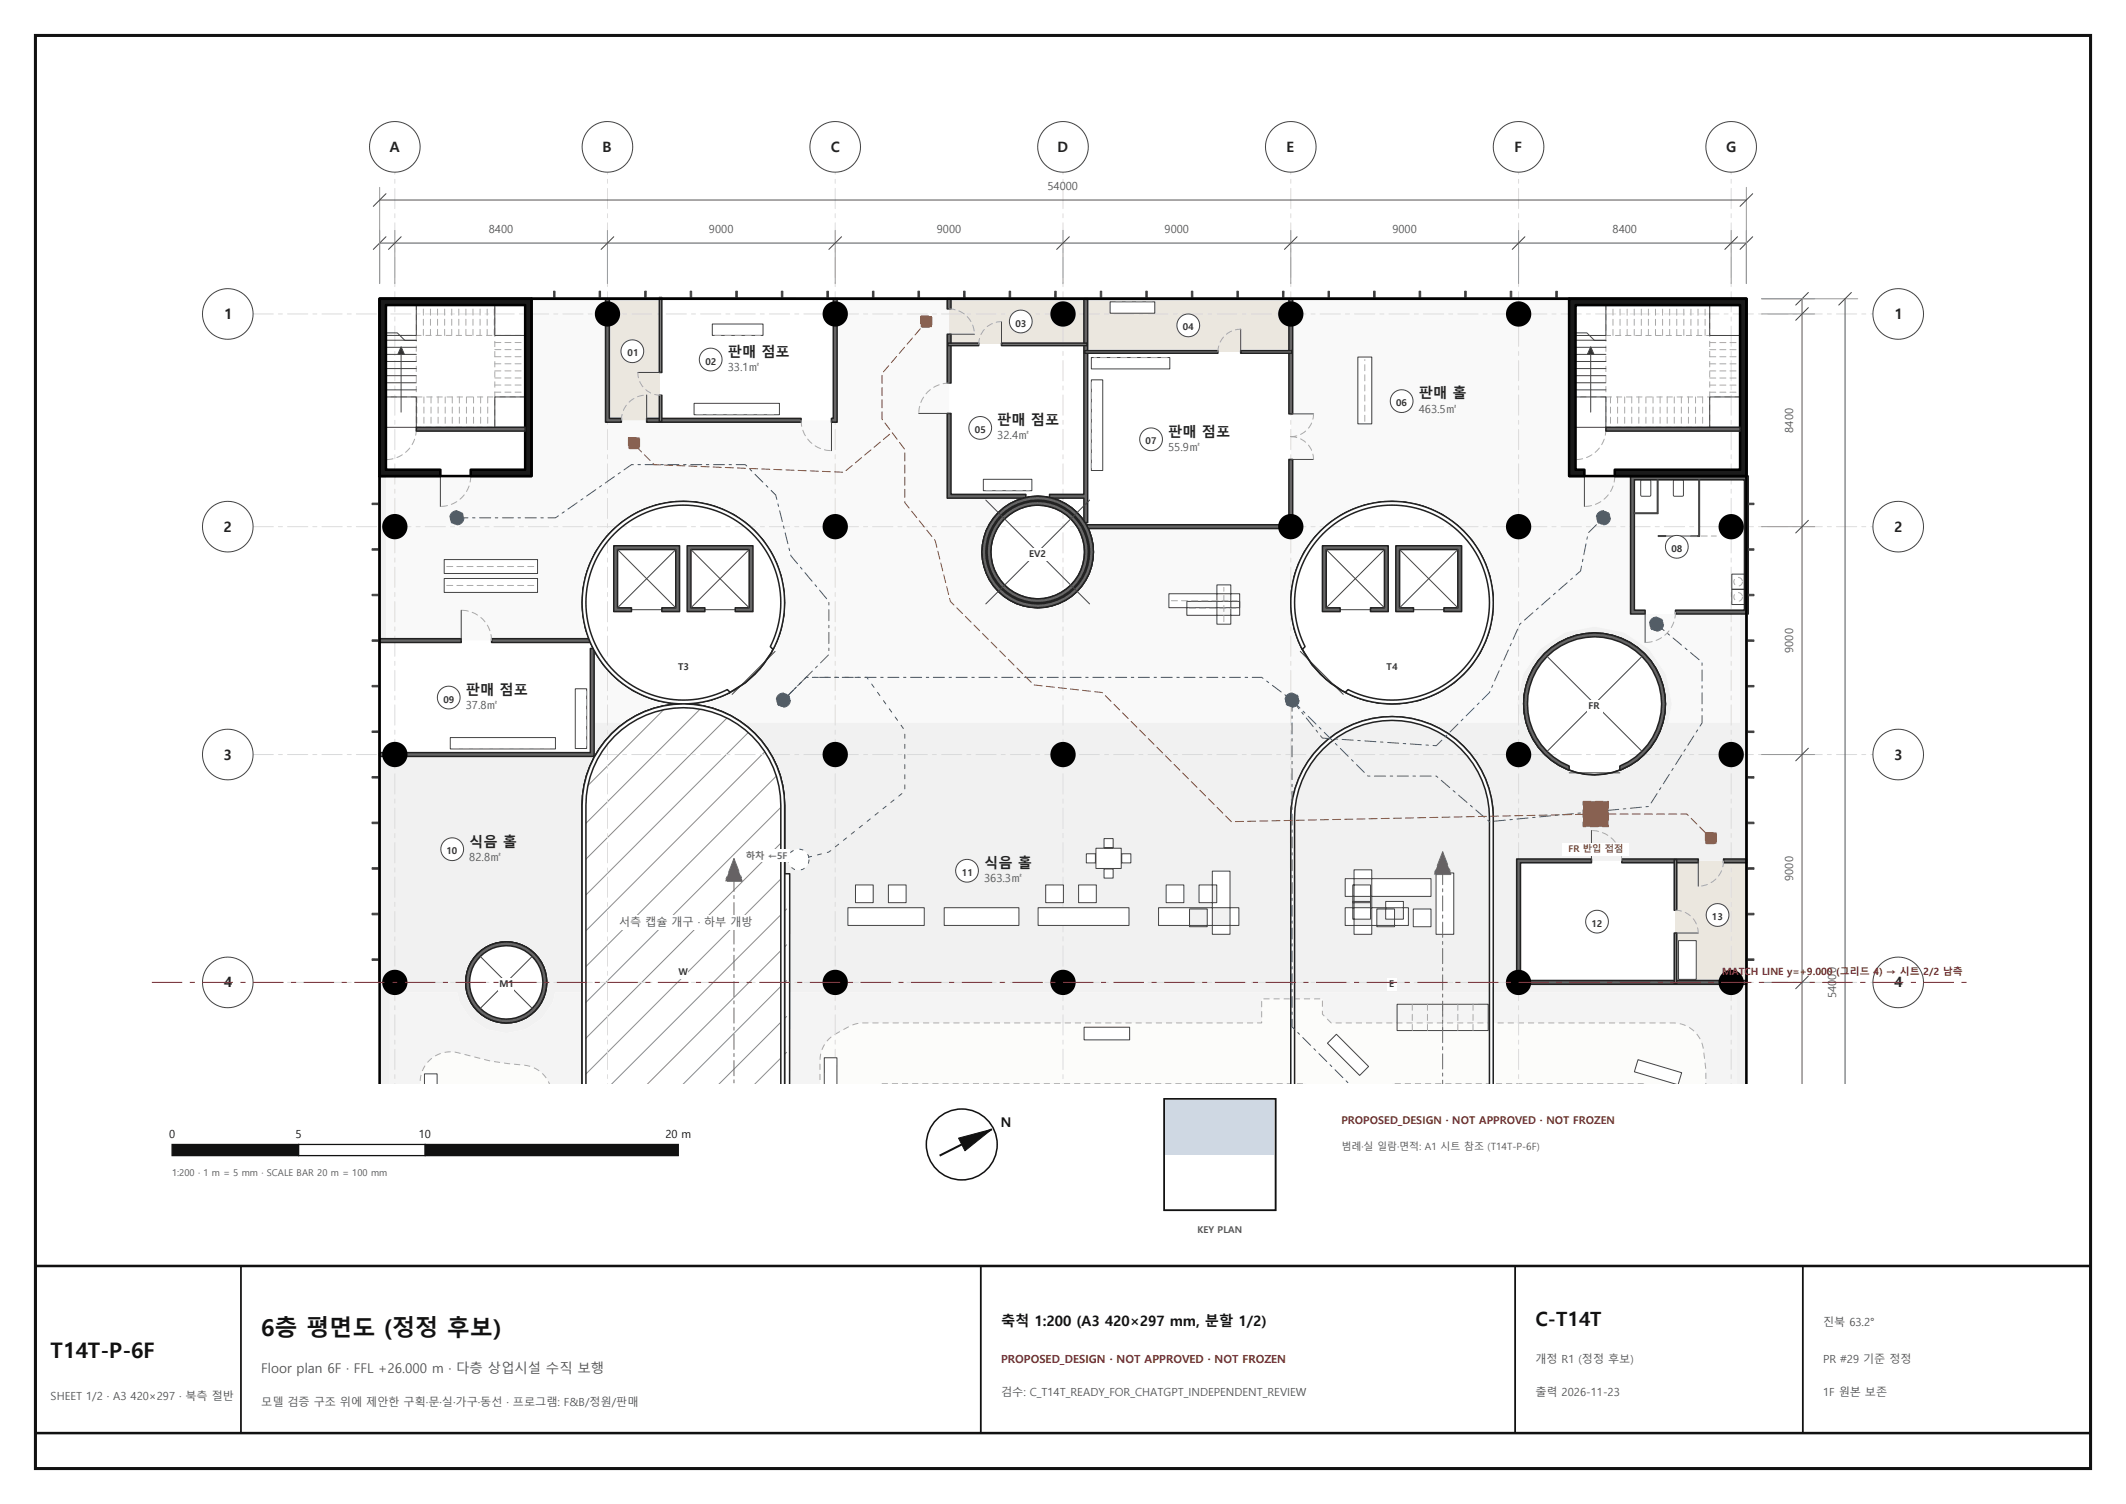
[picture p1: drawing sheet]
<svg xmlns="http://www.w3.org/2000/svg" width="420mm" height="297mm" viewBox="0 0 420 297" stroke-linecap="round" stroke-linejoin="round" font-family="sans-serif">
<path d="M7 7h406v283h-406z" fill="none" stroke="#111" stroke-width=".6"/>
<path d="M120 59h10.5v24h-10.5z" fill-rule="evenodd" fill="#ebe7df"/>
<path d="M130.5 59h34.5v24h-34.5z" fill-rule="evenodd" fill="#fff"/>
<g fill="#ebe7df">
<path d="M187.5 59h27v9h-27z" fill-rule="evenodd"/>
<path d="M214.5 59h40.5v10.5h-40.5z" fill-rule="evenodd"/>
</g>
<path d="M187.5 68h27v30h-27z" fill-rule="evenodd" fill="#fff"/>
<path d="M105 59h15v23.9l.1 .1h44.8l.1-24h22.5v38.9l.2 .1 16.3 .1a10.7 10.7 0 0 0-4.5 1.4l-1.2 .8a11 11 0 0 0-4.3 8.7l.2 2.1a10.8 10.8 0 0 0 4.1 6.6l2.5 1.5 2.8 .7 1.4 .1a11 11 0 0 0 5.5-1.5l2.3-1.7 1.7-2.3 .7-1.3 .4-1.3 .4-2.9a10.5 10.5 0 0 0-1.3-5.1l40.3 .1v-45h55v34.9l12.3 .1-.2 .4v26.5l.1 .3 21.6 .1v21.5h-14.3l.8-3.8-1.2-5.7-3.2-5-5.1-3.4-5.8-1.1-5.9 1.2-5 3.3-3.2 5-1.1 5.6 .7 3.8-153.9 .1a18.9 18.9 0 0 0-5.8-2.9l-3.8-.8a19.6 19.6 0 0 0-13.6 3.7h-6.4v-15.2l-.3-.7a8.1 8.1 0 0 0 1.5 2.8 9.7 9.7 0 0 0 2.4 3 10.3 10.3 0 0 0 3 2.6 9.8 9.8 0 0 0 3.4 1.9 10.5 10.5 0 0 0 3.7 1.2l1.9 .5a22.5 22.5 0 0 0 11.4-2 20.7 20.7 0 0 0 10.8-15.5 19.6 19.6 0 0 0-.5-7.8l-1.5-3.6a20.1 20.1 0 0 0-4.8-6.2l-3.2-2.2a19.6 19.6 0 0 0-7.4-2.4l-3.9-.1a22.3 22.3 0 0 0-10.8 4.2l-2.9 2.7-2.2 3.2-1.6 3.6a19.6 19.6 0 0 0-.9 7.7l.6 3.9 .9 2.2-40.3-.1v-32.5l28.7-.1zM259.8 106a20.5 20.5 0 0 0-3.8 6.8 20.8 20.8 0 0 0 3.3 18.6l2.7 2.8a19.4 19.4 0 0 0 6.8 3.8l3.8 .9 3.9 .1 3.9-.7a22.3 22.3 0 0 0 9.8-6.3 19.9 19.9 0 0 0 2.6-22 22 22 0 0 0-8-8.4 20 20 0 0 0-15.2-1.8 19.2 19.2 0 0 0-6.9 3.5z" fill-rule="evenodd" fill="#f9f9f9"/>
<g fill="#fff">
<path d="M214.5 69.5h40.5v34.5h-40.5z" fill-rule="evenodd"/>
<path d="M75 126.5h41.6l.4 1.1v21.4h-42z" fill-rule="evenodd"/>
</g>
<g fill="#f1f1f1">
<path d="M75 94h1.3v32.5h-1.2l-.1 .2v22.3h41.9l.1-.1v-6.1h6.3l.5-.3a19.6 19.6 0 0 0-5.4 5.4l-1 1.7a20.6 20.6 0 0 0-2.4 9.4v55v-17.9l-.2-.1h-5.1l-.5 2-2.3 3.2-3.1 2-3.8 .8-3.7-.7-3.2-2.1-2.2-3-.6-2.2h-13.2l-.1 18h-2zM92 194a8 8 0 0 0 16 0 8 8 0 0 0-16 0z" fill-rule="evenodd"/>
<path d="M146.6 142.8l153.7-.1 .1-.1-.6-3.7 1.1-5.6 3.2-5 4.9-3.3 6-1.3 5.8 1.2 5.1 3.4 3.2 5 1.2 5.7-.7 3.7 14 .1 .2-.2v-21.3h1.2v92.7h-2v-17.9l-.1-.1h-186.9v-23.3l-.1-.2h-.9v-13.5a19.9 19.9 0 0 0-7.3-15.5zM300 170.1l.1 23.9 44.9-.1-.1-23.9zM301 139a14 14 0 0 0 28 0 14 14 0 0 0-28 0z" fill-rule="evenodd"/>
</g>
<path d="M300 170h31v24h-31z" fill-rule="evenodd" fill="#fff"/>
<path d="M331 170h14v24h-14z" fill-rule="evenodd" fill="#ebe7df"/>
<path d="M77 196h13.4l.3 1.6 .2 .6 2.2 3 3.1 2 3.8 .8 3.9-.8 3-2 2.3-3.2 .4-2h5.4v18h41v-18h187v18h-268h30h-28zM252.6 214h44.8zM233 214h14zM194 214h22zM194 214h22zM112.6 214h44.8z" fill-rule="evenodd" fill="#f4f4f4"/>
<path d="M106.5 214h166.2h-118.5h8.2h-2.7h2.3v-5.2a6 6 0 0 1 3.1-4.6 12.4 12.4 0 0 1 4.3-2.1l1.2-.1h78.6v-4.8l12 .1v3l1.8 1.7h67.6a6 6 0 0 1 5.9 5.3 30.9 30.9 0 0 1 .5 6.7zM188.1 214h64.9zM275 214h50zM246.6 214h60.4zM214 214h83zM164.6 214h14zM84.7 209.5a6 6 0 0 1 5.8-1.6l2.8 .7a58.2 58.2 0 0 0 10.9 1.8 6 6 0 0 1 4.3 3.6h8.1h-33.6a6.1 6.1 0 0 1 1.7-4.5zM95 214h8zM95 214h1.4z" fill-rule="evenodd" fill="#fcfcfa" stroke="#aaa" stroke-width=".2" stroke-dasharray="1.2 .8" stroke-linecap="butt"/>
<g fill="none" stroke="#222" stroke-width=".3">
<path d="M119.8 106l2.9-2.7a20 20 0 0 1 30.1 6.7 22.1 22.1 0 0 1 2 11.4 22.3 22.3 0 0 1-4.6 10.6l-2.9 2.8a20.1 20.1 0 0 1-10.8 4.1 20.8 20.8 0 0 1-17.3-7.6l-2-3.3a20 20 0 0 1 .4-18.8zM259.8 106a22.3 22.3 0 0 1 9.8-6.3 20.8 20.8 0 0 1 18.5 4.1 20.8 20.8 0 0 1 6.8 17.6 22.4 22.4 0 0 1-4.7 10.6 20.7 20.7 0 0 1-17.6 6.9 20.1 20.1 0 0 1-10.6-4.7 20.7 20.7 0 0 1-6.8-17.6 22.4 22.4 0 0 1 4.6-10.6zM115 214v-55a20 20 0 0 1 20-20 20 20 0 0 1 20 20v13.5h1v41.5"/>
<circle cx="205" cy="109" r="11"/>
<circle cx="315" cy="139" r="14"/>
<circle cx="100" cy="194" r="8"/>
</g>
<g fill="none" stroke="#8c8c8c" stroke-width=".2">
<path d="M131.3 140l-15.3 15.3M138.4 139.9l-22.8 22.8M143.7 141.7l-28.1 28.1M147.9 144.6l-32.3 32.3M151.2 148.4l-35.6 35.6M153.5 153.1l-37.9 37.9M154.4 159.3l-38.8 38.8M154.4 166.4l-38.8 38.8M154.7 173.1l-39.1 39.1M155.4 179.5l-34.5 34.5M155.4 193.6l-20.4 20.4M155.4 186.6l-27.5 27.4"/>
<path d="M155.4 207.8l-6.3 6.2M155.4 200.7l-13.3 13.3"/>
</g>
<path d="M50 62h320M50 104h320M50 149h320M50 194h320M78 214v-180M120 214v-180M165 214v-180M210 214v-180M255 214v-180M300 214v-180M342 214v-180" fill="none" stroke="#dcdcdc" stroke-width=".2" stroke-dasharray="4 1 .8 1"/>
<path d="M140.7 64h10v2.2h-10zM137.1 79.7h16.9v2.2h-16.9z" fill-rule="evenodd" fill="#fff" stroke="#444" stroke-width=".2"/>
<path d="M141.2 66.2h9M137.6 81.9h15.9" fill="none" stroke="#aaa" stroke-width=".2" stroke-dasharray="1.2 .8"/>
<path d="M219.3 59.6h8.8v2.3h-8.8z" fill-rule="evenodd" fill="#fff" stroke="#444" stroke-width=".2"/>
<path d="M227.6 59.6h-7.8" fill="none" stroke="#aaa" stroke-width=".2" stroke-dasharray="1.2 .8"/>
<path d="M194.3 94.7h9.5v2.2h-9.5z" fill-rule="evenodd" fill="#fff" stroke="#444" stroke-width=".2"/>
<path d="M194.8 96.9h8.5" fill="none" stroke="#aaa" stroke-width=".2" stroke-dasharray="1.2 .8"/>
<path d="M234.5 118.8v2.7h10.4v-2.7zM230.9 117.3v2.7h14v-2.7zM240.4 115.5v7.8h2.8v-7.8zM87.8 110.5v2.7h18.4v-2.7zM87.8 114.2v2.8h18.4v-2.8zM268.3 70.5v13.2h2.7v-13.2z" fill-rule="evenodd" fill="#fff" stroke="#444" stroke-width=".2"/>
<path d="M269.6 83.2v-12.2M88.3 111.9h17.4M88.3 115.6h17.4M231.4 118.6h13M235 120.1h9.4M241.8 122.8v-6.8" fill="none" stroke="#aaa" stroke-width=".2" stroke-dasharray="1.2 .8"/>
<path d="M215.6 75h2.2v17.9h-2.2zM215.6 70.6h15.5v2.3h-15.5z" fill-rule="evenodd" fill="#fff" stroke="#444" stroke-width=".2"/>
<path d="M215.6 75.5v16.9M230.6 70.6h-14.5" fill="none" stroke="#aaa" stroke-width=".2" stroke-dasharray="1.2 .8"/>
<path d="M89 145.7h20.7v2.2h-20.7zM113.6 136h2.3v11.8h-2.3z" fill-rule="evenodd" fill="#fff" stroke="#444" stroke-width=".2"/>
<path d="M89.5 147.9h19.7M115.9 147.3v-10.8" fill="none" stroke="#aaa" stroke-width=".2" stroke-dasharray="1.2 .8"/>
<g fill="#fff" stroke="#444" stroke-width=".2">
<path d="M167.5 179.2v3.5h15.1v-3.5zM169 174.8v3.5h3.5v-3.5zM175.5 174.8v3.5h3.5v-3.5zM186.5 179.2v3.5h14.8v-3.5zM205.1 179.2v3.5h17.9v-3.5zM206.6 174.8v3.5h3.5v-3.5zM213.1 174.8v3.5h3.5v-3.5zM228.9 179.2v3.5h15.8v-3.5zM230.4 174.8v3.5h3.5v-3.5zM236.9 174.8v3.5h3.5v-3.5zM239.5 172v12.5h3.5v-12.5zM235 179.5v3.5h3.5v-3.5zM216.5 167.5v4h5v-4zM214.6 168.6v1.8h1.8v-1.8zM221.6 168.6v1.8h1.8v-1.8zM218.1 171.6v1.8h1.8v-1.8zM218.1 165.6v1.8h1.8v-1.8zM265.7 179.3v3.5h12.5v-3.5zM267.2 174.8v3.5h3.5v-3.5zM265.7 173.5v3.5h17v-3.5zM267.2 178v3.5h3.5v-3.5zM273.7 178v3.5h3.5v-3.5zM267.5 171.8v12.7h3.5v-12.7zM272 179.5v3.5h3.5v-3.5zM283.7 172.4v12.1h3.5v-12.1zM279.2 179.5v3.5h3.5v-3.5z" fill-rule="evenodd"/>
<path d="M331.6 185.7h3.5v7.7h-3.5z" fill-rule="evenodd"/>
<path d="M264 204.2l6.4 6.4-1.8 1.8-6.4-6.4z" fill-rule="evenodd"/>
</g>
<path d="M162.8 208.9h2.5v5.1h-2.5z" fill-rule="evenodd" fill="#fff"/>
<path d="M162.8 214v-5.1h2.5v5.1" fill="none" stroke="#444" stroke-width=".2"/>
<path d="M214.2 202.8h9v2.5h-9z" fill-rule="evenodd" fill="#fff" stroke="#444" stroke-width=".2"/>
<path d="M323.6 209.3l8.6 2.5-.7 2.2-8.6-2.3z" fill-rule="evenodd" fill="#fff"/>
<path d="M330.9 214l-8-2.3 .7-2.4 8.6 2.5-.6 2.2" fill="none" stroke="#444" stroke-width=".2"/>
<path d="M83.9 212.1h2.5v1.9h-2.5z" fill-rule="evenodd" fill="#fff"/>
<g fill="none" stroke="#444" stroke-width=".2">
<path d="M76.2 78.4h6v6h-6zM76.2 60.2h6v6h-6zM76.2 65.7h2.3l1.5 1.5h2.2M76.2 77h6M76.2 75.6h6M76.2 74.2h6M76.2 72.8h6M76.2 71.4h6M76.2 70h6M76.2 68.6h6M76.2 67.2h6M79.2 70v11.4"/>
<path d="M97.7 60.2h6v6h-6zM97.7 78.4h6v6h-6zM324.2 94.8l1.7-.1 .2 .2v2.8l-.1 .3h-1.6l-.2-.1zM330.6 94.8l1.7-.1 .2 .2 .1 2.9-.2 .2h-1.6l-.2-.1zM342.1 116.4h2.5v3h-2.5zM342.1 113.4h2.5v3h-2.5zM276 198.3h18v5.2h-18zM83.9 214v-1.9h2.5v1.9"/>
</g>
<g fill="none" stroke="#aaa" stroke-width=".2" stroke-dasharray="1.2 .8" stroke-linecap="butt">
<path d="M76.2 66.2h6v12.2h-6zM82.2 60.2h15.5v6h-15.5zM82.2 78.4h15.5v6h-15.5zM97.7 66.2h6v12.2h-6z"/>
<circle cx="343.4" cy="117.9" r=".85"/>
<circle cx="343.4" cy="114.9" r=".85"/>
</g>
<g fill="none" stroke="#aaa" stroke-width=".2" stroke-dasharray="1.2 .8">
<path d="M82.4 78.4v6M83.6 66.2v-6M83.8 78.4v6M85 66.2v-6M85.2 78.4v6M86.4 66.2v-6M86.6 78.4v6M87.8 66.2v-6M88 78.4v6M89.2 66.2v-6M89.4 78.4v6M90.6 66.2v-6"/>
<path d="M90.7 78.4v6M92 66.2v-6M92.1 78.4v6M93.4 66.2v-6M93.5 78.4v6M94.8 66.2v-6M94.9 78.4v6M96.2 66.2v-6M96.3 78.4v6M97.6 66.2v-6M97.7 67.6h6M97.7 69h6"/>
<path d="M97.7 70.4h6M97.7 71.8h6M97.7 73.2h6M97.7 74.6h6M97.7 76h6M97.7 77.4h6M279 203.5v-5.2M282 203.5v-5.2M285 203.5v-5.2M288 203.5v-5.2M291 203.5v-5.2"/>
</g>
<path d="M79.2 68.5l.7 1.5h-1.3z" fill="#333" stroke="#444" stroke-width=".2"/>
<path d="M311.3 66.3h6v12.1h-6zM317.3 60.3h20.5v6h-20.5zM317.3 78.4h20.5v6h-20.5zM337.8 66.3h6v12.1h-6z" fill="none" stroke="#aaa" stroke-width=".2" stroke-dasharray="1.2 .8" stroke-linecap="butt"/>
<g fill="none" stroke="#444" stroke-width=".2">
<path d="M311.3 78.4h6v6h-6zM311.3 60.3h6v6h-6zM311.3 65.7h2.2l1.5 1.5h2.3M311.3 77h6M311.3 75.6h6M311.3 74.2h6M311.3 72.8h6M311.3 71.4h6M311.3 70h6M311.3 68.6h6M311.3 67.2h6M314.3 70v11.4"/>
<path d="M337.8 60.3h6v6h-6zM337.8 78.4h6v6h-6z"/>
</g>
<g fill="none" stroke="#aaa" stroke-width=".2" stroke-dasharray="1.2 .8">
<path d="M318.2 78.4v6M318.7 66.3v-6M319.6 78.4v6M320 66.3v-6M321 78.4v6M321.4 66.3v-6M322.4 78.4v6M322.8 66.3v-6M323.8 78.4v6M324.2 66.3v-6M325.2 78.4v6M325.6 66.3v-6"/>
<path d="M326.6 78.4v6M327 66.3v-6M328 78.4v6M328.4 66.3v-6M329.4 78.4v6M329.9 66.3v-6M330.8 78.4v6M331.3 66.3v-6M332.2 78.4v6M332.7 66.3v-6M333.6 78.4v6M334.1 66.3v-6"/>
<path d="M335 78.4v6M335.5 66.3v-6M336.4 78.4v6M336.9 66.3v-6M337.8 67.7h6M337.8 69h6M337.8 70.4h6M337.8 71.8h6M337.8 73.2h6M337.8 74.6h6M337.8 76h6M337.8 77.4h6"/>
</g>
<path d="M314.3 68.5l.6 1.5h-1.3z" fill="#333" stroke="#444" stroke-width=".2"/>
<path d="M299.6 169.6h14.8v.8h-14v23.2h44.6v.8h-45.4zM320.4 169.6h15.1v.8h-15.1zM340.5 169.6h4.5v.8h-4.5zM214.8 103.6h39.8v-12.9h.8v13.7h-40.6zM254.6 59h.8v22.7h-.8zM214.1 59h.8v44.2h-.8v-4.8h-6.8v-.8h6.8zM187.1 81.6h.8v16h14.8v.8h-15.6zM187.1 66h.8v9.6h-.8zM187.1 59h.8v2h-.8zM119.6 59h.8v23.6h2.4v.8h-3.2zM127.7 82.6h30.6v.8h-30.6zM164.6 59h.8v24.4h-1.1v-.8h.3zM75 148.6h41.6v-20.5h.8v21.3h-42.4zM97.1 126.1h19.5v.8h-19.5zM75 126.1h16.1v.8h-16.1z" fill-rule="evenodd" fill="#666" stroke="#222" stroke-width=".3"/>
<path d="M330.7 184.3h.6v9.9h-.6zM330.7 169.7h.6v10h-.6zM214.3 69.3h26.3v.5h-26.3zM245.1 69.3h10.1v.5h-10.1zM197.9 67.8h16.8v.5h-16.8zM187.3 67.8h6v.5h-6zM130.2 58.8h.5v14.8h-.5zM130.2 78.1h.5v5.1h-.5z" fill-rule="evenodd" fill="#808080" stroke="#222" stroke-width=".3"/>
<path d="M322.1 94h23.3v27.2h-14.4v-.7h13.6v-25.8h-21.7v25.8h2.1v.7h-2.9z" fill-rule="evenodd" fill="#666" stroke="#222" stroke-width=".3"/>
<g fill="#888" stroke="#444" stroke-width=".2">
<path d="M327.4 94.7h.2v6.7h-.2z" fill-rule="evenodd"/>
<path d="M322.9 101.3h4.5v.1h-4.5z" fill-rule="evenodd"/>
<path d="M335.6 94.7h.2v11.3h-.2z" fill-rule="evenodd"/>
<path d="M327.6 105.8h1.5v.2h-1.5z" fill-rule="evenodd"/>
<path d="M334.1 105.8h1.5v.2h-1.5z" fill-rule="evenodd"/>
</g>
<g fill="none" stroke="#444" stroke-width=".2">
<path d="M105 58.8h205v.2h-143.5h-61.5zM126 73.6h4.5M127.7 78v5M187.5 66h5M197.9 63.5v4.5M245.1 65v4.5M74.8 94h.2v100h-.2zM76.2 84.8v6M87 94v6M164.3 83v6M181.5 81.6h6M255 81.7h4.5"/>
<path d="M255 90.7h4.5M311.3 84.8v6M313 94v6M345 94h.2v100h-.2zM329.1 105.8h5M91.1 120.5v6M124.7 120.4h6M139.2 120.4h6M153.1 128.6l-8.5 8.5M256.9 128.6l8.5 8.5M264.8 120.4h5.9M279.2 120.4h6"/>
<path d="M325 120.9v6M310 152.6h10M314.4 164v6M335.5 170v5M331 184.3h4.5"/>
</g>
<g fill="none" stroke="#aaa" stroke-width=".2" stroke-dasharray="1.2 .8">
<path d="M130.5 78.1a4.5 4.5 0 0 1-4.5-4.5M187.5 75.6a6 6 0 0 0-6 6M187.5 61a5 5 0 0 1 5 5M193.3 68a4.5 4.5 0 0 1 4.6-4.5M240.6 69.5a4.5 4.5 0 0 1 4.5-4.5M82.2 84.8a6 6 0 0 1-6 6M93 94a6 6 0 0 1-6 6M122.8 83a5 5 0 0 1 4.9-5M158.3 83a6 6 0 0 0 6 6M255 86.2a4.5 4.5 0 0 0 4.5-4.5M255 86.2a4.5 4.5 0 0 1 4.5 4.5M317.3 84.8a6 6 0 0 1-6 6"/>
<path d="M319 94a6 6 0 0 1-6 6M334.1 105.8h5M97.1 126.5a6 6 0 0 0-6-6M331 120.9a6 6 0 0 1-6 6M320.4 170a6 6 0 0 0-6-6M331 179.7a4.5 4.5 0 0 1 4.5 4.6M340.5 170a5 5 0 0 1-5 5"/>
</g>
<path d="M73.5 189.3l1.3 .1v.2l-1.3 .1zM73.5 180.3h1.3v.3l-1.3 .1zM73.5 171.3h1.3v.4h-1.3zM73.5 162.3h1.3v.4h-1.3zM73.5 153.3h1.3v.4l-1.3-.1zM73.5 144.3h1.3v.4l-1.3-.1zM73.5 135.3h1.3v.3h-1.3zM73.5 126.3l1.3 .1v.2h-1.3zM73.5 117.4h1.3v.2h-1.3zM73.5 108.4h1.3v.2h-1.3zM73.5 99.4h1.3v.2l-1.3 .1zM109.4 57.5h.3l-.1 1.3h-.2zM136.4 57.5h.2v1.3h-.2zM118.4 57.5h.2v1.3h-.2zM127.4 57.5h.3l-.1 1.3h-.2zM154.4 57.5h.3v1.3h-.3zM244.4 57.5h.2l.1 1.3h-.3zM253.4 57.5h.3l-.1 1.3h-.2zM262.4 57.5h.3l-.1 1.3h-.2zM199.4 57.5h.3v1.3h-.4zM235.4 57.5h.2l.1 1.3h-.3zM190.4 57.5h.3v1.3h-.4zM145.4 57.5h.3v1.3h-.3zM163.4 57.5h.3v1.3h-.4zM181.3 57.5h.4v1.3h-.4zM226.4 57.5h.2l.1 1.3h-.3zM208.4 57.5h.3v1.3h-.3zM271.3 57.5h.4v1.3h-.3zM217.4 57.5h.2l.1 1.3h-.3zM172.4 57.5h.3v1.3h-.4zM345.2 189.4l1.3-.1v.4h-1.3zM345.2 180.4l1.3-.1v.4h-1.3zM345.2 171.4l1.3-.1v.4h-1.3zM345.2 162.4h1.3v.3h-1.3zM345.2 153.4h1.3v.3l-1.3-.1zM345.2 144.4h1.3v.3h-1.3zM345.2 135.4h1.3v.2l-1.3 .1zM345.2 126.4h1.3v.2l-1.3 .1zM345.2 117.4h1.3v.2l-1.3 .1zM345.2 108.4h1.3v.3h-1.3zM345.2 99.4h1.3v.3h-1.3zM298.3 57.5h.4v1.3h-.3zM289.3 57.5h.4v1.3h-.3zM307.3 57.5h.4v1.3h-.4zM280.3 57.5h.4v1.3h-.3z" fill-rule="evenodd" fill="#333" stroke="#444" stroke-width=".2"/>
<g fill="none" stroke="#222" stroke-width=".3">
<path d="M115 214v-55a20 20 0 0 1 20-20 20 20 0 0 1 20 20v55M255 214v-52.5a20 20 0 0 1 21-20 20 20 0 0 1 19 21.9v50.6"/>
<circle cx="135" cy="119" r="20"/>
<circle cx="205" cy="109" r="9.3"/>
<circle cx="205" cy="109" r="11"/>
<circle cx="275" cy="119" r="20"/>
<circle cx="315" cy="139" r="14"/>
<circle cx="100" cy="194" r="8"/>
</g>
<path d="M305.1 129.1a14 14 0 0 1 21.6 2.3 14 14 0 0 1-6.7 20.7v-.8a13.2 13.2 0 0 0 5.5-20.4 13.2 13.2 0 0 0-21 0 13.2 13.2 0 0 0 5.5 20.4v.8a14 14 0 0 1-4.9-23z" fill-rule="evenodd" fill="#666" stroke="#222" stroke-width=".3"/>
<path d="M305.6 129.6l18.8 18.8M324.4 129.6l-18.8 18.8" fill="none" stroke="#444" stroke-width=".2"/>
<path d="M92 194a8 8 0 0 1 16 0 8 8 0 0 1-16 0zM92.8 194a7.2 7.2 0 0 0 14.4 0 7.2 7.2 0 0 0-14.4 0z" fill-rule="evenodd" fill="#666" stroke="#222" stroke-width=".3"/>
<path d="M94.9 188.9l10.2 10.2M105.1 188.9l-10.2 10.2" fill="none" stroke="#444" stroke-width=".2"/>
<path d="M120.9 104.9a20 20 0 0 1 25.9-2 20 20 0 0 1 5.9 25.3l-.5-.5a19.2 19.2 0 0 0-14.2-27.7 19.2 19.2 0 0 0-22 22 19.2 19.2 0 0 0 27.7 14.2l.5 .5a20 20 0 0 1-25.3-5.9 20 20 0 0 1 2-25.9z" fill-rule="evenodd" fill="#fff" stroke="#222" stroke-width=".3"/>
<path d="M121.2 107.8h13v13h-3.5v-.8h2.8v-11.5h-11.5v11.5h2.7v.8h-3.5z" fill-rule="evenodd" fill="#666" stroke="#222" stroke-width=".3"/>
<path d="M122 108.5l11.5 11.5M133.5 108.5l-11.5 11.5" fill="none" stroke="#444" stroke-width=".2"/>
<path d="M135.8 107.8h12.9v13h-3.5v-.8h2.8v-11.5h-11.5v11.5h2.7v.8h-3.4z" fill-rule="evenodd" fill="#666" stroke="#222" stroke-width=".3"/>
<path d="M136.5 108.5l11.5 11.5M148 108.5l-11.5 11.5" fill="none" stroke="#444" stroke-width=".2"/>
<path d="M260.9 104.9a20 20 0 0 1 26.7-1.4 20 20 0 0 1 4.1 26.5 20 20 0 0 1-25.9 6.7l.5-.5a19.2 19.2 0 0 0 27.7-14.2 19.2 19.2 0 0 0-22-22 19.2 19.2 0 0 0-14.2 27.7l-.5 .5a20 20 0 0 1 3.6-23.3z" fill-rule="evenodd" fill="#fff" stroke="#222" stroke-width=".3"/>
<path d="M261.2 107.8h13.1v13h-3.6v-.8h2.8v-11.5h-11.5v11.5h2.8v.8h-3.6z" fill-rule="evenodd" fill="#666" stroke="#222" stroke-width=".3"/>
<path d="M262 108.5l11.5 11.5M273.5 108.5l-11.5 11.5" fill="none" stroke="#444" stroke-width=".2"/>
<path d="M275.7 107.8h13.1v13h-3.6v-.8h2.8v-11.5h-11.5v11.5h2.7v.8h-3.5z" fill-rule="evenodd" fill="#666" stroke="#222" stroke-width=".3"/>
<path d="M276.5 108.5l11.5 11.5M288 108.5l-11.5 11.5" fill="none" stroke="#444" stroke-width=".2"/>
<path d="M260.9 147.4a20.1 20.1 0 0 1 22.7-4 20.1 20.1 0 0 1 11.4 20v50.6h-40v-52.5a20 20 0 0 1 5.9-14.1zM261.4 147.9a19.3 19.3 0 0 0-5.7 13.6l.1 52.5h38.4v-50.6a19.3 19.3 0 0 0-10.9-19.3 19.3 19.3 0 0 0-21.9 3.8z" fill-rule="evenodd" fill="#fff"/>
<path d="M255 214v-52.5a20 20 0 0 1 21-20 20 20 0 0 1 19 21.9v50.6M255.8 214l-.1-52.5a19.3 19.3 0 0 1 20.3-19.2 19.3 19.3 0 0 1 18.2 21.1v50.6" fill="none" stroke="#222" stroke-width=".3"/>
<path d="M120.9 144.9a20 20 0 0 1 21.8-4.4 20 20 0 0 1 12.3 18.5v55h-40v-55a20 20 0 0 1 5.9-14.1zM121.4 145.4a19.3 19.3 0 0 0-5.6 13.6l-.1 55h38.6v-55a19.2 19.2 0 0 0-11.9-17.8 19.2 19.2 0 0 0-21 4.2z" fill-rule="evenodd" fill="#fff"/>
<path d="M115 214v-55a20 20 0 0 1 20-20 20 20 0 0 1 20 20v55M115.7 214l.1-55a19.3 19.3 0 0 1 19.2-19.2 19.3 19.3 0 0 1 19.3 19.2v55" fill="none" stroke="#222" stroke-width=".3"/>
<path d="M194 109a11 11 0 0 1 22 0 11 11 0 0 1-22 0zM194.8 109a10.2 10.2 0 0 0 20.4 0 10.2 10.2 0 0 0-20.4 0zM195 109a10 10 0 0 1 20 0 10 10 0 0 1-20 0zM195.8 109a9.2 9.2 0 0 0 18.4 0 9.2 9.2 0 0 0-18.4 0z" fill-rule="evenodd" fill="#666" stroke="#222" stroke-width=".3"/>
<path d="M194.7 98.8l20.6 20.5M215.3 98.8l-20.6 20.5" fill="none" stroke="#444" stroke-width=".2"/>
<path d="M75 59h30v35h-30zM310 59h35v35h-35z" fill="none" stroke="#000" stroke-width=".5"/>
<path d="M75 59h30v35h-12v-1.2h10.7v-32.6h-27.5v32.6h10.8v1.2h-12z" fill-rule="evenodd" fill="#1a1a1a" stroke="#000" stroke-width=".5"/>
<path d="M82.2 84.4h21.5v.7h-21.5z" fill-rule="evenodd" fill="#666" stroke="#222" stroke-width=".3"/>
<path d="M310 59h35v35h-26v-1.2h24.8v-32.5h-32.5v32.5h1.7v1.2h-3z" fill-rule="evenodd" fill="#1a1a1a" stroke="#000" stroke-width=".5"/>
<path d="M317.3 84.4h26.5v.7h-26.5z" fill-rule="evenodd" fill="#666" stroke="#222" stroke-width=".3"/>
<path d="M75 214v-155h270v155" fill="none" stroke="#000" stroke-width=".5"/>
<g fill="#000" stroke="#000" stroke-width=".5">
<circle cx="120" cy="62" r="2.25"/>
<circle cx="165" cy="62" r="2.25"/>
<circle cx="210" cy="62" r="2.25"/>
<circle cx="255" cy="62" r="2.25"/>
<circle cx="300" cy="62" r="2.25"/>
<circle cx="78" cy="104" r="2.25"/>
<circle cx="165" cy="104" r="2.25"/>
<circle cx="255" cy="104" r="2.25"/>
<circle cx="300" cy="104" r="2.25"/>
<circle cx="342" cy="104" r="2.25"/>
<circle cx="78" cy="149" r="2.25"/>
<circle cx="165" cy="149" r="2.25"/>
<circle cx="210" cy="149" r="2.25"/>
<circle cx="300" cy="149" r="2.25"/>
<circle cx="342" cy="149" r="2.25"/>
<circle cx="78" cy="194" r="2.25"/>
<circle cx="165" cy="194" r="2.25"/>
<circle cx="210" cy="194" r="2.25"/>
<circle cx="300" cy="194" r="2.25"/>
<circle cx="342" cy="194" r="2.25"/>
</g>
<path d="M90.2 102.3h19.5l15-10.5h22.5l6 6 3 12 7.5 9v10.5l-9 9M154.7 138.3l4.5-4.5h90l6 4.5M255.2 138.3v64.5l11.3 11.2M255.2 138.3l6 7.5 22.5 1.5 10.5-10.5 6-13.5 12-10.5 1.5-7.5 3-3M255.2 138.3l15 15h13.5l10.5 9 31.5-3 10.5-16.5v-12l-9-7.5" fill="none" stroke="#2f5d8a" stroke-width=".2" stroke-dasharray="2.2 .9 .5 .9"/>
<path d="M154.7 138.3l4.5-4.5h12l7.5 10.5v12l-15 12-6 1.5" fill="none" stroke="#2f5d8a" stroke-width=".2" stroke-dasharray=".8 1.2"/>
<g fill="#2f5d8a" stroke="#2f5d8a" stroke-width=".2" stroke-dasharray="2.2 .9 .5 .9" stroke-linecap="butt">
<circle cx="90.3" cy="102.2" r="1.4"/>
<circle cx="316.8" cy="102.2" r="1.4"/>
<circle cx="327.2" cy="123.2" r="1.4"/>
<circle cx="154.7" cy="138.2" r="1.4"/>
<circle cx="255.3" cy="138.2" r="1.4"/>
</g>
<circle cx="157.7" cy="169.8" r="2.1" fill="#fff" stroke="#2f5d8a" stroke-width=".2" stroke-dasharray=".8 1.2" stroke-linecap="butt"/>
<path d="M175.7 85.8l-9 7.5-37.5-1.5-4.5-4.5M315.2 160.8h18l4.5 4.5M315.2 160.8l-72 1.5-25.5-25.5-13.5-1.5-16.5-16.5-3-12-6-7.5v-10.5l-4.5-6v-9l9-10.5" fill="none" stroke="#9a5b1e" stroke-width=".2" stroke-dasharray="1.6 .8"/>
<g fill="#9a5b1e" stroke="#9a5b1e" stroke-width=".2" stroke-dasharray="1.6 .8" stroke-linecap="butt">
<path d="M124.2 86.4h2.1v2.2h-2.1z" fill-rule="evenodd"/>
<path d="M181.9 62.4h2.2v2.2h-2.2z" fill-rule="evenodd"/>
<path d="M336.9 164.4h2.2v2.2h-2.2z" fill-rule="evenodd"/>
<path d="M312.7 158.2h5v5.1h-5z" fill-rule="evenodd"/>
</g>
<path d="M145 214v-44.5M285 214v-45.8" fill="none" stroke="#7a3b8c" stroke-width=".2" stroke-dasharray="3 .8 .6 .8"/>
<g fill="#7a3b8c" stroke="#7a3b8c" stroke-width=".2" stroke-dasharray="3 .8 .6 .8" stroke-linecap="butt">
<path d="M145 169.5l1.7 4.5h-3.5z"/>
<path d="M285 168.2l1.8 4.5h-3.5z"/>
</g>
<g fill="#fff" stroke="#444" stroke-width=".2">
<circle cx="124.9" cy="69.4" r="2.25"/>
<circle cx="140.4" cy="71" r="2.25"/>
<circle cx="201.7" cy="63.5" r="2.25"/>
<circle cx="234.8" cy="64.3" r="2.25"/>
<circle cx="193.6" cy="84.5" r="2.25"/>
<circle cx="276.9" cy="79.2" r="2.25"/>
<circle cx="227.4" cy="86.8" r="2.25"/>
<circle cx="331.3" cy="108" r="2.25"/>
<circle cx="88.6" cy="137.8" r="2.25"/>
<circle cx="89.3" cy="167.7" r="2.25"/>
<circle cx="191" cy="172" r="2.25"/>
<circle cx="315.5" cy="182" r="2.25"/>
<circle cx="339.3" cy="180.7" r="2.25"/>
</g>
<g fill="#fff">
<path d="M313.5 138.2h3v2.5h-3z"/>
<path d="M98.5 193.2h3v2.5h-3z"/>
<path d="M133.5 130.6h3v2.5h-3z"/>
<path d="M273.5 130.6h3v2.5h-3z"/>
<path d="M274.1 193.2h1.8v2.5h-1.8z"/>
<path d="M134.1 190.7h1.8v2.5h-1.8z"/>
<path d="M202.9 108.2h4.2v2.5h-4.2z"/>
<path d="M308.7 166.4h13.1v2.6h-13.1z"/>
<path d="M120.3 180.7h30.4v3h-30.4z"/>
<path d="M146.9 167.7h9.2v2.5h-9.2z"/>
</g>
<path d="M75 39.5h270M75 48h270M356 59v155M364.5 59v155" fill="none" stroke="#555" stroke-width=".2"/>
<g fill="none" stroke="#999" stroke-width=".2">
<path d="M75 37v19M345 37v19M78 45.5v10.5M120 45.5v10.5M165 45.5v10.5M210 45.5v10.5M255 45.5v10.5M300 45.5v10.5M342 45.5v10.5M348 59h19M348 62h10.5M348 104h10.5"/>
<path d="M348 149h10.5M348 194h10.5"/>
</g>
<g fill="none" stroke="#444" stroke-width=".2">
<path d="M76.2 38.3l-2.5 2.5M346.2 38.3l-2.4 2.5M76.2 46.8l-2.5 2.4M79.2 46.8l-2.5 2.4M121.2 46.8l-2.5 2.4M166.3 46.8l-2.6 2.4M211.3 46.8l-2.6 2.4M256.3 46.8l-2.5 2.4M301.3 46.8l-2.5 2.4M343.2 46.8l-2.4 2.4M346.2 46.8l-2.4 2.4M357.2 57.7l-2.5 2.6"/>
<path d="M365.8 57.7l-2.6 2.6M357.2 60.7l-2.5 2.6M357.2 102.8l-2.5 2.5M357.2 147.8l-2.5 2.5M357.2 192.8l-2.5 2.5"/>
</g>
<g fill="#fff" stroke="#444" stroke-width=".2">
<circle cx="78" cy="29" r="5"/>
<circle cx="120" cy="29" r="5"/>
<circle cx="165" cy="29" r="5"/>
<circle cx="210" cy="29" r="5"/>
<circle cx="255" cy="29" r="5"/>
<circle cx="300" cy="29" r="5"/>
<circle cx="342" cy="29" r="5"/>
<circle cx="45" cy="194" r="5"/>
<circle cx="375" cy="194" r="5"/>
<circle cx="45" cy="149" r="5"/>
<circle cx="375" cy="149" r="5"/>
<circle cx="45" cy="104" r="5"/>
<circle cx="375" cy="104" r="5"/>
<circle cx="45" cy="62" r="5"/>
<circle cx="375" cy="62" r="5"/>
</g>
<path d="M30 194h360" fill="none" stroke="#9b1c1c" stroke-width=".2" stroke-dasharray="6 1.5 1 1.5" stroke-linecap="butt"/>
<path d="M34 226h25v2.2h-25z" fill="#111" stroke="#111" stroke-width=".25"/>
<path d="M59 226h25v2.2h-25z" fill="#fff" stroke="#111" stroke-width=".25"/>
<path d="M84 226h50v2.2h-50z" fill="#111" stroke="#111" stroke-width=".25"/>
<circle cx="190" cy="226" r="7" fill="none" stroke="#111" stroke-width=".3"/>
<path d="M185.6 228.2l10.3-5.2z" fill="#000" stroke="#111" stroke-width=".4"/>
<path d="M189.4 224.7l6.5-1.7-5.3 4.2z" fill="#111" stroke="#111" stroke-width=".2"/>
<path d="M230 217h22v22h-22z" fill="#fff" stroke="#111" stroke-width=".3"/>
<path d="M230 217h22v11h-22z" fill="#cfd8e3"/>
<path d="M230 217h22v22h-22z" fill="none" stroke="#111" stroke-width=".3"/>
<path d="M7 250h406v33h-406z" fill="none" stroke="#111" stroke-width=".5"/>
<path d="M47.6 250v33M193.8 250v33M299.3 250v33M356.2 250v33" fill="none" stroke="#111" stroke-width=".35"/>
<text font-size="4.6" fill="#111" x="51.6" y="263.9">6층 평면도 (정정 후보)</text>
<text font-size="4.2" fill="#111" x="10" y="268.1">T14T-P-6F</text>
<text font-size="3.9" fill="#111" x="303.3" y="261.9">C-T14T</text>
<g font-size="2.8" fill="#222">
<text x="77" y="30">A</text>
<text x="119" y="30">B</text>
<text x="164.1" y="30">C</text>
<text x="208.9" y="30">D</text>
<text x="254.2" y="30">E</text>
<text x="299.2" y="30">F</text>
<text x="341" y="30">G</text>
<text x="44.3" y="63">1</text>
<text x="374.3" y="63">1</text>
<text x="143.8" y="70.5">판매 점포</text>
<text x="197" y="84">판매 점포</text>
<text x="280.3" y="78.7">판매 홀</text>
<text x="230.8" y="86.2">판매 점포</text>
<text x="44.2" y="105">2</text>
<text x="374.2" y="105">2</text>
<text x="92" y="137.2">판매 점포</text>
<text x="44.2" y="150">3</text>
<text x="374.2" y="150">3</text>
<text x="92.7" y="167.2">식음 홀</text>
<text x="194.4" y="171.4">식음 홀</text>
<text x="44.2" y="195">4</text>
<text x="374.2" y="195">4</text>
</g>
<text font-size="2.8" fill="#111" x="197.8" y="261.9">축척 1:200 (A3 420×297 mm, 분할 1/2)</text>
<text font-size="2.6" fill="#111" x="197.7" y="222.6">N</text>
<text font-size="2.6" fill="#555" x="51.6" y="271.1">Floor plan 6F · FFL +26.000 m · 다층 상업시설 수직 보행</text>
<g font-size="2.2" fill="#555">
<text x="206.9" y="37.5">54000</text>
<text x="96.6" y="46">8400</text>
<text x="140.1" y="46">9000</text>
<text x="185.1" y="46">9000</text>
<text x="230.1" y="46">9000</text>
<text x="275.1" y="46">9000</text>
<text x="318.6" y="46">8400</text>
<text x="143.8" y="73.3">33.1㎡</text>
<text x="280.3" y="81.5">463.5㎡</text>
<text x="197" y="86.8">32.4㎡</text>
<text x="230.8" y="89">55.9㎡</text>
<text x="354.2" y="85.4" transform="rotate(-90 354.2 85.4)">8400</text>
<text x="354.2" y="128.9" transform="rotate(-90 354.2 128.9)">9000</text>
<text x="92" y="140">37.8㎡</text>
<text x="92.7" y="170">82.8㎡</text>
<text x="354.2" y="173.9" transform="rotate(-90 354.2 173.9)">9000</text>
<text x="194.4" y="174.2">363.3㎡</text>
<text x="122.3" y="182.8">서측 캡슐 개구 · 하부 개방</text>
<text x="362.8" y="197.1" transform="rotate(-90 362.8 197.1)">54000</text>
<text x="360.2" y="261.9">진북 63.2°</text>
<text x="303.3" y="269.1">개정 R1 (정정 후보)</text>
<text x="360.2" y="269.1">PR #29 기준 정정</text>
<text x="197.8" y="275.7">검수: C_T14T_READY_FOR_CHATGPT_INDEPENDENT_REVIEW</text>
<text x="303.3" y="275.7">출력 2026-11-23</text>
<text x="360.2" y="275.7">1F 원본 보존</text>
<text x="10" y="276.4">SHEET 1/2 · A3 420×297 · 북측 절반</text>
<text x="51.6" y="277.7">모델 검증 구조 위에 제안한 구획·문·실·가구·동선 · 프로그램: F&amp;B/정원/판매</text>
</g>
<g font-size="2.2" fill="#111">
<text x="33.4" y="224.8">0</text>
<text x="58.4" y="224.8">5</text>
<text x="82.7" y="224.8">10</text>
<text x="131.4" y="224.8">20 m</text>
</g>
<text font-size="2.2" fill="#9b1c1c" x="197.8" y="269.1">PROPOSED_DESIGN · NOT APPROVED · NOT FROZEN</text>
<text font-size="2.1" fill="#9b1c1c" x="265" y="222">PROPOSED_DESIGN · NOT APPROVED · NOT FROZEN</text>
<text font-size="2" fill="#9b1c1c" x="340.2" y="192.5">MATCH LINE y=+9.000 (그리드 4) → 시트 2/2 남측</text>
<text font-size="2" fill="#555" x="265" y="227">범례·실 일람·면적: A1 시트 참조 (T14T-P-6F)</text>
<g font-size="1.9" fill="#333">
<text x="200.6" y="64.5">03</text>
<text x="233.7" y="65.3">04</text>
<text x="124" y="70.4">01</text>
<text x="139.3" y="72">02</text>
<text x="275.8" y="80.2">06</text>
<text x="192.6" y="85.5">05</text>
<text x="226.3" y="87.8">07</text>
<text x="203.3" y="110">EV2</text>
<text x="330.2" y="109">08</text>
<text x="134" y="132.4">T3</text>
<text x="273.9" y="132.4">T4</text>
<text x="87.6" y="138.8">09</text>
<text x="313.8" y="140">FR</text>
<text x="88.2" y="168.7">10</text>
<text x="190" y="173">11</text>
<text x="314.4" y="183">12</text>
<text x="338.2" y="181.7">13</text>
<text x="98.7" y="195">M1</text>
<text x="134.1" y="192.5">W</text>
<text x="274.5" y="195">E</text>
</g>
<text font-size="1.9" fill="#7a3b8c" x="147.3" y="169.5">하차 ←5F</text>
<text font-size="1.9" fill="#9a5b1e" x="309.8" y="168.3">FR 반입 접점</text>
<g font-size="1.9" fill="#555">
<text x="34" y="232.2">1:200 · 1 m = 5 mm · SCALE BAR 20 m = 100 mm</text>
<text x="236.6" y="243.5">KEY PLAN</text>
</g>
</svg>
